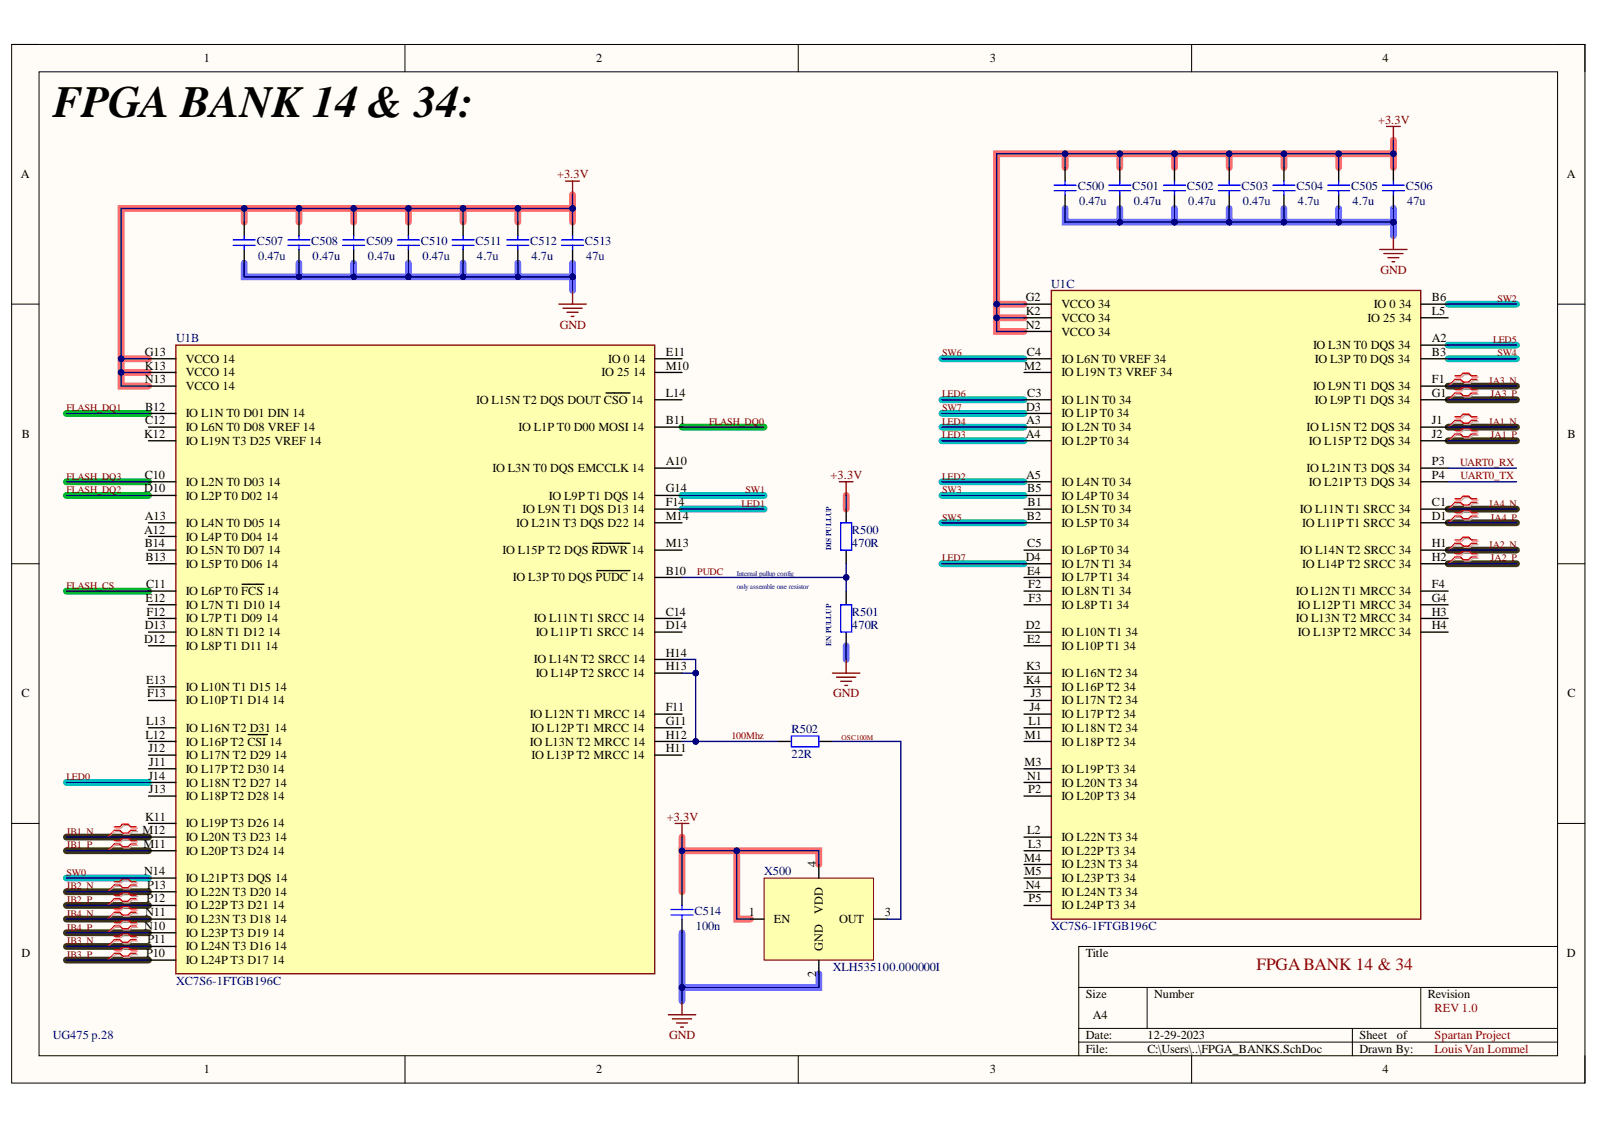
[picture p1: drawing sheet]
<svg xmlns="http://www.w3.org/2000/svg" width="297mm" height="210mm" viewBox="0 0 297 210" stroke-linecap="round" stroke-linejoin="round" font-family="sans-serif">
<path d="M2.2 8.3h292.4v193.1h-292.4z" fill-rule="evenodd" fill="#fffcf8"/>
<path d="M2.2 8.3h292.4v193.1h-292.4z" fill="none" stroke="#000" stroke-width=".19"/>
<path d="M7.3 13.4h282.2v182.9h-282.2z" fill-rule="evenodd" fill="#fffcf8"/>
<g fill="none" stroke="#000" stroke-width=".19">
<path d="M2.2 8.3h5.1M7.3 13.4h282.2v182.9h-282.2zM75.3 8.3v5M148.4 8.3v5M221.5 8.3v5.1M289.5 8.3h5.1v5.1M2.2 56.5h5.1M289.5 56.5h5.1M2.2 104.8h5.1M289.5 104.8h5.1M2.2 153.1h5.1M289.5 153.1h5.1"/>
<path d="M289.5 176h-89v20.3M75.3 196.3v5.1M148.4 196.3v5.1M200.5 183.6h89M200.5 191.2h89M200.5 193.7h89M213.2 183.6v7.6M221.5 196.3v5.1M251.4 191.2v5.1M264.1 183.6v7.6M294.6 196.3v5.1"/>
</g>
<g fill="none" stroke="#00bfbf" stroke-width="1.3">
<path d="M269.2 56.5h12.7M175.1 79.4h15.2M175.1 76.9h15.2M175.1 74.3h15.2M175.1 66.7h15.2M269.2 66.7h12.7M269.2 64.2h12.7M126.8 94.7h15.2M126.8 92.1h15.2M175.1 92.1h15.2M175.1 97.2h15.2M175.1 81.9h15.2"/>
<path d="M175.1 89.6h15.2M175.1 104.8h15.2M12.3 145.5h15.3M12.3 163.3h15.3"/>
</g>
<g fill="none" stroke="#3a3116" stroke-width="1.3">
<path d="M269.2 79.4h12.7M269.2 74.3h12.7M269.2 71.8h12.7M269.2 97.2h12.7M269.2 94.7h12.7M269.2 81.9h12.7M269.2 104.8h12.7M269.2 102.3h12.7M12.3 158.2h15.3M12.3 155.6h15.3M12.3 178.5h15.3M12.3 176h15.3"/>
<path d="M12.3 173.4h15.3M12.3 170.9h15.3M12.3 168.3h15.3M12.3 165.8h15.3"/>
</g>
<path d="M12.3 76.9h15.3M126.8 79.4h15.2M12.3 92.1h15.3M12.3 89.6h15.3M12.3 109.9h15.3" fill="none" stroke="#00be00" stroke-width="1.3"/>
<g fill="none" stroke="#ff6e6e" stroke-width="1.3">
<path d="M45.4 38.8v2.5M55.6 38.8v2.5M65.7 38.8v2.5M75.9 38.8v2.5M86.1 38.8v2.5M96.3 38.8v2.5M106.4 36.2v2.6M198 28.6v2.5M208.2 28.6v2.5M218.3 28.6v2.5M228.5 28.6v2.5M238.7 28.6v2.5"/>
<path d="M248.8 28.6v2.5M259 31.1v-2.5h-73.7v33h5M259 26.1v2.5M106.4 41.3v-2.5h-83.9v33h5.1M185.3 59.1h5M185.3 56.5h5M22.5 69.2h5.1M22.5 66.7h5.1M157.3 92.1v2.6M126.8 155.6v2.6M136.9 158.2v12.7h2.6M152.2 160.7v-2.5h-25.4v7.6"/>
</g>
<g fill="none" stroke="#6e6eff" stroke-width="1.3">
<path d="M198 38.8v2.5h61M208.2 38.8v2.5M218.3 38.8v2.5M228.5 38.8v2.5M238.7 38.8v2.5M248.8 38.8v2.5M259 38.8v5M45.4 48.9v2.6h61v2.5M55.6 48.9v2.6M65.7 48.9v2.6M75.9 48.9v2.6M86.1 48.9v2.6"/>
<path d="M96.3 48.9v2.6M106.4 48.9v2.6M157.3 120.1v2.5M126.8 173.4v10.2h25.4v-2.6M126.8 183.6v2.5"/>
</g>
<path d="M32.7 64.2h89v116.8h-89z" fill-rule="evenodd" fill="#ffffb0"/>
<path d="M32.7 64.2h89v116.8h-89z" fill="none" stroke="#800000" stroke-width=".25"/>
<g fill="none" stroke="#000" stroke-width=".25">
<path d="M27.6 66.7h5.1M27.6 69.2h5.1M27.6 71.8h5.1M27.6 76.9h5.1M27.6 79.4h5.1M112.6 73.1h4.5M121.7 66.7h5.1M121.7 69.2h5.1M121.7 79.4h5.1M121.7 74.3h5.1M27.6 89.6h5.1M27.6 92.1h5.1"/>
<path d="M27.6 97.2h5.1M27.6 99.7h5.1M27.6 81.9h5.1M121.7 92.1h5.1M121.7 87h5.1M121.7 97.2h5.1M121.7 94.7h5.1M27.6 102.3h5.1M27.6 104.8h5.1M27.6 109.9h5.1M27.6 112.4h5.1M27.6 115h5.1"/>
<path d="M27.6 117.5h5.1M45 108.6h4.1M110.2 101h6.9M111 106.1h6.1M121.7 107.4h5.1M121.7 102.3h5.1M121.7 115h5.1M121.7 117.5h5.1M27.6 120.1h5.1M27.6 127.7h5.1M27.6 130.2h5.1M27.6 135.3h5.1"/>
<path d="M27.6 137.8h5.1M46.1 136.6h3.6M121.7 132.8h5.1M121.7 135.3h5.1M121.7 137.8h5.1M121.7 122.6h5.1M121.7 125.1h5.1M27.6 140.4h5.1M27.6 142.9h5.1M27.6 145.5h5.1M27.6 148h5.1M27.6 153.1h5.1"/>
<path d="M27.6 155.6h5.1M27.6 158.2h5.1M121.7 140.4h5.1M27.6 163.3h5.1M27.6 165.8h5.1M27.6 168.3h5.1M27.6 170.9h5.1M27.6 173.4h5.1M27.6 176h5.1M27.6 178.5h5.1"/>
</g>
<path d="M195.4 54h68.7v116.9h-68.7z" fill-rule="evenodd" fill="#ffffb0"/>
<g fill="none" stroke="#800000" stroke-width=".25">
<path d="M105.2 33.7h2.5M106.4 33.7v2.5M257.7 23.5h2.6M259 23.5v2.6M103.9 56.5h5.1M104.6 57.3h3.6M105.4 58.1h2M106.2 58.8h.5M106.4 54v2.5M195.4 54h68.7v116.9h-68.7zM256.5 46.4h5M257.2 47.1h3.6"/>
<path d="M258 47.9h2M258.8 48.7h.5M259 43.8v2.6"/>
</g>
<g fill="none" stroke="#000" stroke-width=".25">
<path d="M198 31.1v2.6M198 36.2v2.6M208.2 31.1v2.6M208.2 36.2v2.6M218.3 31.1v2.6M218.3 36.2v2.6M228.5 31.1v2.6M228.5 36.2v2.6M238.7 31.1v2.6M238.7 36.2v2.6M248.8 31.1v2.6M248.8 36.2v2.6"/>
<path d="M259 31.1v2.6M259 36.2v2.6M45.4 41.3v2.5M45.4 46.4v2.5M55.6 41.3v2.5M55.6 46.4v2.5M65.7 41.3v2.5M65.7 46.4v2.5M75.9 41.3v2.5M75.9 46.4v2.5M86.1 41.3v2.5M86.1 46.4v2.5"/>
<path d="M96.3 41.3v2.5M96.3 46.4v2.5M106.4 41.3v2.5M106.4 46.4v2.5M190.3 56.5h5.1M190.3 59.1h5.1M264.1 56.5h5.1M264.1 59.1h5.1M190.3 61.6h5.1M190.3 74.3h5.1M190.3 76.9h5.1M190.3 79.4h5.1"/>
<path d="M190.3 66.7h5.1M190.3 69.2h5.1M264.1 74.3h5.1M264.1 79.4h5.1M264.1 64.2h5.1M264.1 66.7h5.1M264.1 71.8h5.1M190.3 81.9h5.1M190.3 89.6h5.1M190.3 92.1h5.1M190.3 94.7h5.1M190.3 97.2h5.1"/>
<path d="M264.1 81.9h5.1M264.1 89.6h5.1M264.1 94.7h5.1M264.1 97.2h5.1M264.1 87h5.1M190.3 102.3h5.1M190.3 104.8h5.1M190.3 107.4h5.1M190.3 109.9h5.1M190.3 112.4h5.1M190.3 117.5h5.1M264.1 102.3h5.1"/>
<path d="M264.1 104.8h5.1M264.1 109.9h5.1M264.1 112.4h5.1M264.1 117.5h5.1M264.1 115h5.1M190.3 120.1h5.1M190.3 125.1h5.1M190.3 127.7h5.1M190.3 130.2h5.1M190.3 132.8h5.1M190.3 135.3h5.1M190.3 137.9h5.1"/>
<path d="M190.3 142.9h5.1M190.3 145.5h5.1M190.3 148h5.1M190.3 155.6h5.1M190.3 158.2h5.1M190.3 160.7h5.1M190.3 163.3h5.1M190.3 165.8h5.1M190.3 168.3h5.1"/>
</g>
<g fill="none" stroke="#00f" stroke-width=".25">
<path d="M195.9 34.4h4.1M195.9 35.5h4.1M198 33.7v.7M198 35.5v.7M206.1 34.4h4.1M206.1 35.5h4.1M208.2 33.7v.7M208.2 35.5v.7M216.3 34.4h4.1M216.3 35.5h4.1M218.3 33.7v.7M218.3 35.5v.7"/>
<path d="M226.5 34.4h4M226.5 35.5h4M228.5 33.7v.7M228.5 35.5v.7M236.6 34.4h4.1M236.6 35.5h4.1M238.7 33.7v.7M238.7 35.5v.7M246.8 34.4h4.1M246.8 35.5h4.1M248.8 33.7v.7M248.8 35.5v.7"/>
<path d="M257 34.4h4M257 35.5h4M259 33.7v.7M259 35.5v.7M43.4 44.6h4M43.4 45.6h4M45.4 43.8v.8M45.4 45.6v.8M53.5 44.6h4.1M53.5 45.6h4.1M55.6 43.8v.8M55.6 45.6v.8"/>
<path d="M63.7 44.6h4.1M63.7 45.6h4.1M65.7 43.8v.8M65.7 45.6v.8M73.9 44.6h4M73.9 45.6h4M75.9 43.8v.8M75.9 45.6v.8M84.1 44.6h4M84.1 45.6h4M86.1 43.8v.8M86.1 45.6v.8"/>
<path d="M94.2 44.6h4.1M94.2 45.6h4.1M96.3 43.8v.8M96.3 45.6v.8M104.4 44.6h4.1M104.4 45.6h4.1M106.4 43.8v.8M106.4 45.6v.8"/>
</g>
<path d="M142 163.3h20.4v15.2h-20.4z" fill-rule="evenodd" fill="#ffffb0"/>
<path d="M142 163.3h20.4v15.2h-20.4z" fill="none" stroke="#800000" stroke-width=".19"/>
<path d="M157.3 94.7v2.5M157.3 102.3v2.5M157.3 109.9v2.5M157.3 117.5v2.6M144.6 137.8h2.5M152.2 137.8h2.5M126.8 165.8v2.5M126.8 170.9v2.5M139.5 170.9h2.5M152.2 160.7v2.6M152.2 178.5v2.5M162.4 170.9h2.5" fill="none" stroke="#000" stroke-width=".25"/>
<g fill="none" stroke="#800000" stroke-width=".25">
<path d="M156 89.6h2.6M157.3 89.6v2.5M154.7 125.1h5.1M155.5 125.9h3.6M156.3 126.7h2M157 127.4h.5M157.3 122.6v2.5M125.5 153.1h2.5M126.8 153.1v2.5M124.2 188.7h5.1M125 189.4h3.6M125.8 190.2h2"/>
<path d="M126.5 190.9h.5M126.8 186.1v2.6"/>
</g>
<path d="M156.3 97.2h2v5.1h-2zM156.3 112.4h2v5.1h-2zM147.1 136.8h5.1v2.1h-5.1zM124.7 169.1h4.1M124.7 170.1h4.1M126.8 168.3v.8M126.8 170.1v.8" fill="none" stroke="#00f" stroke-width=".25"/>
<g fill="none" stroke="#d0a19e" stroke-width=".25">
<path d="M270.7 70.1h1l.5-.5h1.1l.5 .5h1M270.7 70.8h1l.5 .5h1.1l.5-.5h1M270.7 72.7h1l.5-.5h1.1l.5 .5h1M270.7 73.3h1l.5 .5h1.1l.5-.5h1M270.7 77.8h1l.5-.6h1.1l.5 .6h1M270.7 78.4h1l.5 .5h1.1l.5-.5h1M270.7 80.3h1l.5-.5h1.1l.5 .5h1M270.7 80.9h1l.5 .5h1.1l.5-.5h1M270.7 93h1l.5-.5h1.1l.5 .5h1M270.7 93.6h1l.5 .5h1.1l.5-.5h1M270.7 95.5h1l.5-.5h1.1l.5 .5h1M270.7 96.2h1l.5 .5h1.1l.5-.5h1"/>
<path d="M270.7 100.6h1l.5-.5h1.1l.5 .5h1M270.7 101.3h1l.5 .5h1.1l.5-.5h1M270.7 103.2h1l.5-.5h1.1l.5 .5h1M270.7 103.8h1l.5 .5h1.1l.5-.5h1M21.5 154h1l.5-.5h1l.5 .5h1.1M21.5 154.6h1l.5 .5h1l.5-.5h1.1M21.5 156.5h1l.5-.5h1l.5 .5h1.1M21.5 157.2h1l.5 .5h1l.5-.5h1.1M21.5 164.1h1l.5-.5h1l.5 .5h1.1M21.5 164.8h1l.5 .5h1l.5-.5h1.1M21.5 166.7h1l.5-.5h1l.5 .5h1.1M21.5 167.3h1l.5 .5h1l.5-.5h1.1"/>
<path d="M21.5 169.2h1l.5-.5h1l.5 .5h1.1M21.5 169.9h1l.5 .5h1l.5-.5h1.1M21.5 171.8h1l.5-.5h1l.5 .5h1.1M21.5 172.4h1l.5 .5h1l.6-.5h1M21.5 174.3h1l.5-.5h1l.6 .5h1M21.5 174.9h1l.5 .6h1l.6-.6h1M21.5 176.9h1l.5-.6h1l.6 .6h1M21.5 177.5h1l.5 .5h1l.6-.5h1"/>
</g>
<g fill="none" stroke="#d0a19e" stroke-width=".19">
<path d="M270.7 70.8l-1.5 1M270.7 73.3l-1.5 1M270.7 78.4l-1.5 1M270.7 80.9l-1.5 1M270.7 93.6l-1.5 1.1M270.7 96.2l-1.5 1M270.7 101.3l-1.5 1M270.7 103.8l-1.5 1M21.5 154.6l-1.5 1M21.5 157.2l-1.5 1M21.5 164.8l-1.5 1M21.5 167.3l-1.5 1"/>
<path d="M21.5 169.9l-1.5 1M21.5 172.4l-1.5 1M21.5 174.9l-1.5 1.1M21.5 177.5l-1.5 1"/>
</g>
<g fill="none" stroke="#f00" stroke-width=".25">
<path d="M270.4 69.9h1.1l.5-.5h1l.5 .5h1M270.4 70.5h1.1l.5 .5h1l.5-.5h1M270.4 72.4h1.1l.5-.5h1l.5 .5h1M270.4 73.1h1.1l.5 .5h1l.5-.5h1M270.4 77.5h1.1l.5-.5h1l.5 .5h1M270.4 78.1h1.1l.5 .6h1l.5-.6h1M270.4 80h1.1l.5-.5h1l.5 .5h1M270.4 80.7h1.1l.5 .5h1l.5-.5h1M270.4 92.7h1.1l.5-.5h1l.5 .5h1M270.4 93.4h1.1l.5 .5h1l.5-.5h1M270.4 95.3h1.1l.5-.5h1l.5 .5h1M270.4 95.9h1.1l.5 .5h1l.5-.5h1"/>
<path d="M270.4 100.4h1.1l.5-.5h1l.5 .5h1M270.4 101h1.1l.5 .5h1l.5-.5h1M270.4 102.9h1.1l.5-.5h1l.5 .5h1M270.4 103.5h1.1l.5 .6h1l.5-.6h1M21.2 153.7h1.1l.5-.5h1l.5 .5h1M21.2 154.4h1.1l.5 .5h1l.5-.5h1M21.2 156.3h1.1l.5-.5h1l.5 .5h1M21.2 156.9h1.1l.5 .5h1l.5-.5h1M21.2 163.9h1.1l.5-.5h1l.5 .5h1M21.2 164.5h1.1l.5 .5h1l.5-.5h1M21.2 166.4h1.1l.5-.5h1l.5 .5h1M21.2 167.1h1.1l.5 .5h1l.5-.5h1"/>
<path d="M21.2 169h1.1l.5-.5h1l.5 .5h1M21.2 169.6h1.1l.5 .5h1l.5-.5h1M21.2 171.5h1.1l.5-.5h1l.5 .5h1M21.2 172.1h1.1l.5 .6h1l.5-.6h1M21.2 174.1h1.1l.5-.6h1l.5 .6h1M21.2 174.7h1.1l.5 .5h1l.5-.5h1M21.2 176.6h1.1l.5-.5h1l.5 .5h1M21.2 177.2h1.1l.5 .5h1l.5-.5h1"/>
</g>
<g fill="none" stroke="#f00" stroke-width=".19">
<path d="M270.4 70.5l-1.2 1.3M270.4 73.1l-1.2 1.2M270.4 78.1l-1.2 1.3M270.4 80.7l-1.2 1.2M270.4 93.4l-1.2 1.3M270.4 95.9l-1.2 1.3M270.4 101l-1.2 1.3M270.4 103.5l-1.2 1.3M21.2 154.4l-1.2 1.2M21.2 156.9l-1.2 1.3M21.2 164.5l-1.2 1.3M21.2 167.1l-1.2 1.2"/>
<path d="M21.2 169.6l-1.2 1.3M21.2 172.2l-1.2 1.2M21.2 174.7l-1.2 1.3M21.2 177.2l-1.2 1.3"/>
</g>
<g fill="none" stroke="#000080" stroke-width=".25">
<path d="M106.4 41.3v-2.5h-83.9v33h5.1M269.2 56.5h12.7M12.3 76.9h15.3M12.3 92.1h15.3M12.3 89.6h15.3M12.3 109.9h15.3M12.3 158.2h15.3M12.3 155.6h15.3M12.3 145.5h15.3M12.3 178.5h15.3M12.3 176h15.3M12.3 173.4h15.3"/>
<path d="M12.3 170.9h15.3M12.3 168.3h15.3M12.3 165.8h15.3M12.3 163.3h15.3"/>
</g>
<circle cx="22.5" cy="69.2" r=".51" fill="#000080"/>
<circle cx="22.5" cy="69.2" r=".51" fill="none" stroke="#000080" stroke-width=".19"/>
<circle cx="22.5" cy="66.7" r=".51" fill="#000080"/>
<circle cx="22.5" cy="66.7" r=".51" fill="none" stroke="#000080" stroke-width=".19"/>
<circle cx="45.4" cy="38.8" r=".51" fill="#000080"/>
<circle cx="45.4" cy="38.8" r=".51" fill="none" stroke="#000080" stroke-width=".19"/>
<circle cx="55.6" cy="38.8" r=".51" fill="#000080"/>
<circle cx="55.6" cy="38.8" r=".51" fill="none" stroke="#000080" stroke-width=".19"/>
<circle cx="65.7" cy="38.8" r=".51" fill="#000080"/>
<circle cx="65.7" cy="38.8" r=".51" fill="none" stroke="#000080" stroke-width=".19"/>
<circle cx="75.9" cy="38.8" r=".51" fill="#000080"/>
<circle cx="75.9" cy="38.8" r=".51" fill="none" stroke="#000080" stroke-width=".19"/>
<circle cx="86.1" cy="38.8" r=".51" fill="#000080"/>
<circle cx="86.1" cy="38.8" r=".51" fill="none" stroke="#000080" stroke-width=".19"/>
<circle cx="96.3" cy="38.8" r=".51" fill="#000080"/>
<circle cx="96.3" cy="38.8" r=".51" fill="none" stroke="#000080" stroke-width=".19"/>
<circle cx="106.4" cy="38.8" r=".51" fill="#000080"/>
<circle cx="106.4" cy="38.8" r=".51" fill="none" stroke="#000080" stroke-width=".19"/>
<path d="M22.5 69.2h5.1" fill="none" stroke="#000080" stroke-width=".25"/>
<circle cx="22.5" cy="69.2" r=".51" fill="#000080"/>
<circle cx="22.5" cy="69.2" r=".51" fill="none" stroke="#000080" stroke-width=".19"/>
<path d="M22.5 66.7h5.1" fill="none" stroke="#000080" stroke-width=".25"/>
<circle cx="22.5" cy="66.7" r=".51" fill="#000080"/>
<circle cx="22.5" cy="66.7" r=".51" fill="none" stroke="#000080" stroke-width=".19"/>
<path d="M45.4 48.9v2.6h61v2.5" fill="none" stroke="#000080" stroke-width=".25"/>
<circle cx="55.6" cy="51.5" r=".51" fill="#000080"/>
<circle cx="55.6" cy="51.5" r=".51" fill="none" stroke="#000080" stroke-width=".19"/>
<circle cx="65.7" cy="51.5" r=".51" fill="#000080"/>
<circle cx="65.7" cy="51.5" r=".51" fill="none" stroke="#000080" stroke-width=".19"/>
<circle cx="75.9" cy="51.5" r=".51" fill="#000080"/>
<circle cx="75.9" cy="51.5" r=".51" fill="none" stroke="#000080" stroke-width=".19"/>
<circle cx="86.1" cy="51.5" r=".51" fill="#000080"/>
<circle cx="86.1" cy="51.5" r=".51" fill="none" stroke="#000080" stroke-width=".19"/>
<circle cx="96.3" cy="51.5" r=".51" fill="#000080"/>
<circle cx="96.3" cy="51.5" r=".51" fill="none" stroke="#000080" stroke-width=".19"/>
<circle cx="106.4" cy="51.5" r=".51" fill="#000080"/>
<circle cx="106.4" cy="51.5" r=".51" fill="none" stroke="#000080" stroke-width=".19"/>
<path d="M126.8 173.4v10.2h25.4v-2.6" fill="none" stroke="#000080" stroke-width=".25"/>
<circle cx="126.8" cy="183.6" r=".51" fill="#000080"/>
<circle cx="126.8" cy="183.6" r=".51" fill="none" stroke="#000080" stroke-width=".19"/>
<path d="M152.2 160.7v-2.5h-25.4v7.6" fill="none" stroke="#000080" stroke-width=".25"/>
<circle cx="126.8" cy="158.2" r=".51" fill="#000080"/>
<circle cx="126.8" cy="158.2" r=".51" fill="none" stroke="#000080" stroke-width=".19"/>
<circle cx="136.9" cy="158.2" r=".51" fill="#000080"/>
<circle cx="136.9" cy="158.2" r=".51" fill="none" stroke="#000080" stroke-width=".19"/>
<path d="M129.3 125.1v12.7h-2.5" fill="none" stroke="#000080" stroke-width=".25"/>
<circle cx="129.3" cy="125.1" r=".51" fill="#000080"/>
<circle cx="129.3" cy="125.1" r=".51" fill="none" stroke="#000080" stroke-width=".19"/>
<circle cx="129.3" cy="137.8" r=".51" fill="#000080"/>
<circle cx="129.3" cy="137.8" r=".51" fill="none" stroke="#000080" stroke-width=".19"/>
<path d="M126.8 122.6h2.5v2.5h-2.5" fill="none" stroke="#000080" stroke-width=".25"/>
<circle cx="129.3" cy="125.1" r=".51" fill="#000080"/>
<circle cx="129.3" cy="125.1" r=".51" fill="none" stroke="#000080" stroke-width=".19"/>
<path d="M126.8 107.4h30.5v2.5" fill="none" stroke="#000080" stroke-width=".25"/>
<circle cx="157.3" cy="107.4" r=".51" fill="#000080"/>
<circle cx="157.3" cy="107.4" r=".51" fill="none" stroke="#000080" stroke-width=".19"/>
<path d="M126.8 79.4h15.2M126.8 94.7h15.2M126.8 92.1h15.2M129.3 137.8h15.3" fill="none" stroke="#000080" stroke-width=".25"/>
<circle cx="129.3" cy="137.8" r=".51" fill="#000080"/>
<circle cx="129.3" cy="137.8" r=".51" fill="none" stroke="#000080" stroke-width=".19"/>
<path d="M136.9 158.2v12.7h2.6" fill="none" stroke="#000080" stroke-width=".25"/>
<circle cx="136.9" cy="158.2" r=".51" fill="#000080"/>
<circle cx="136.9" cy="158.2" r=".51" fill="none" stroke="#000080" stroke-width=".19"/>
<path d="M259 31.1v-2.5h-73.7v33h5M175.1 79.4h15.2M175.1 76.9h15.2M175.1 74.3h15.2M175.1 66.7h15.2M175.1 97.2h15.2M175.1 92.1h15.2M175.1 81.9h15.2M175.1 104.8h15.2M154.7 137.8h12.8v33.1h-2.6" fill="none" stroke="#000080" stroke-width=".25"/>
<circle cx="185.3" cy="59.1" r=".51" fill="#000080"/>
<circle cx="185.3" cy="59.1" r=".51" fill="none" stroke="#000080" stroke-width=".19"/>
<circle cx="185.3" cy="56.5" r=".51" fill="#000080"/>
<circle cx="185.3" cy="56.5" r=".51" fill="none" stroke="#000080" stroke-width=".19"/>
<circle cx="198" cy="28.6" r=".51" fill="#000080"/>
<circle cx="198" cy="28.6" r=".51" fill="none" stroke="#000080" stroke-width=".19"/>
<circle cx="208.1" cy="28.6" r=".51" fill="#000080"/>
<circle cx="208.1" cy="28.6" r=".51" fill="none" stroke="#000080" stroke-width=".19"/>
<circle cx="218.3" cy="28.6" r=".51" fill="#000080"/>
<circle cx="218.3" cy="28.6" r=".51" fill="none" stroke="#000080" stroke-width=".19"/>
<circle cx="228.5" cy="28.6" r=".51" fill="#000080"/>
<circle cx="228.5" cy="28.6" r=".51" fill="none" stroke="#000080" stroke-width=".19"/>
<circle cx="238.7" cy="28.6" r=".51" fill="#000080"/>
<circle cx="238.7" cy="28.6" r=".51" fill="none" stroke="#000080" stroke-width=".19"/>
<circle cx="248.8" cy="28.6" r=".51" fill="#000080"/>
<circle cx="248.8" cy="28.6" r=".51" fill="none" stroke="#000080" stroke-width=".19"/>
<circle cx="259" cy="28.6" r=".51" fill="#000080"/>
<circle cx="259" cy="28.6" r=".51" fill="none" stroke="#000080" stroke-width=".19"/>
<path d="M185.3 59.1h5" fill="none" stroke="#000080" stroke-width=".25"/>
<circle cx="185.3" cy="59.1" r=".51" fill="#000080"/>
<circle cx="185.3" cy="59.1" r=".51" fill="none" stroke="#000080" stroke-width=".19"/>
<path d="M185.3 56.5h5" fill="none" stroke="#000080" stroke-width=".25"/>
<circle cx="185.3" cy="56.5" r=".51" fill="#000080"/>
<circle cx="185.3" cy="56.5" r=".51" fill="none" stroke="#000080" stroke-width=".19"/>
<path d="M198 38.8v2.5h61" fill="none" stroke="#000080" stroke-width=".25"/>
<circle cx="208.1" cy="41.3" r=".51" fill="#000080"/>
<circle cx="208.1" cy="41.3" r=".51" fill="none" stroke="#000080" stroke-width=".19"/>
<circle cx="218.3" cy="41.3" r=".51" fill="#000080"/>
<circle cx="218.3" cy="41.3" r=".51" fill="none" stroke="#000080" stroke-width=".19"/>
<circle cx="228.5" cy="41.3" r=".51" fill="#000080"/>
<circle cx="228.5" cy="41.3" r=".51" fill="none" stroke="#000080" stroke-width=".19"/>
<circle cx="238.7" cy="41.3" r=".51" fill="#000080"/>
<circle cx="238.7" cy="41.3" r=".51" fill="none" stroke="#000080" stroke-width=".19"/>
<circle cx="248.8" cy="41.3" r=".51" fill="#000080"/>
<circle cx="248.8" cy="41.3" r=".51" fill="none" stroke="#000080" stroke-width=".19"/>
<circle cx="259" cy="41.3" r=".51" fill="#000080"/>
<circle cx="259" cy="41.3" r=".51" fill="none" stroke="#000080" stroke-width=".19"/>
<g fill="none" stroke="#000080" stroke-width=".25">
<path d="M45.4 38.8v2.5M269.2 79.4h12.7M269.2 74.3h12.7M269.2 71.8h12.7M269.2 66.7h12.7M269.2 64.2h12.7M269.2 97.2h12.7M269.2 94.7h12.7M269.2 89.6h12.7M269.2 87h12.7M269.2 81.9h12.7M269.2 104.8h12.7"/>
<path d="M269.2 102.3h12.7"/>
</g>
<circle cx="45.4" cy="38.8" r=".51" fill="#000080"/>
<circle cx="45.4" cy="38.8" r=".51" fill="none" stroke="#000080" stroke-width=".19"/>
<path d="M55.6 48.9v2.6" fill="none" stroke="#000080" stroke-width=".25"/>
<circle cx="55.6" cy="51.5" r=".51" fill="#000080"/>
<circle cx="55.6" cy="51.5" r=".51" fill="none" stroke="#000080" stroke-width=".19"/>
<path d="M55.6 38.8v2.5" fill="none" stroke="#000080" stroke-width=".25"/>
<circle cx="55.6" cy="38.8" r=".51" fill="#000080"/>
<circle cx="55.6" cy="38.8" r=".51" fill="none" stroke="#000080" stroke-width=".19"/>
<path d="M65.7 48.9v2.6" fill="none" stroke="#000080" stroke-width=".25"/>
<circle cx="65.7" cy="51.5" r=".51" fill="#000080"/>
<circle cx="65.7" cy="51.5" r=".51" fill="none" stroke="#000080" stroke-width=".19"/>
<path d="M65.7 38.8v2.5" fill="none" stroke="#000080" stroke-width=".25"/>
<circle cx="65.7" cy="38.8" r=".51" fill="#000080"/>
<circle cx="65.7" cy="38.8" r=".51" fill="none" stroke="#000080" stroke-width=".19"/>
<path d="M75.9 48.9v2.6" fill="none" stroke="#000080" stroke-width=".25"/>
<circle cx="75.9" cy="51.5" r=".51" fill="#000080"/>
<circle cx="75.9" cy="51.5" r=".51" fill="none" stroke="#000080" stroke-width=".19"/>
<path d="M75.9 38.8v2.5" fill="none" stroke="#000080" stroke-width=".25"/>
<circle cx="75.9" cy="38.8" r=".51" fill="#000080"/>
<circle cx="75.9" cy="38.8" r=".51" fill="none" stroke="#000080" stroke-width=".19"/>
<path d="M86.1 48.9v2.6" fill="none" stroke="#000080" stroke-width=".25"/>
<circle cx="86.1" cy="51.5" r=".51" fill="#000080"/>
<circle cx="86.1" cy="51.5" r=".51" fill="none" stroke="#000080" stroke-width=".19"/>
<path d="M86.1 38.8v2.5" fill="none" stroke="#000080" stroke-width=".25"/>
<circle cx="86.1" cy="38.8" r=".51" fill="#000080"/>
<circle cx="86.1" cy="38.8" r=".51" fill="none" stroke="#000080" stroke-width=".19"/>
<path d="M96.3 48.9v2.6" fill="none" stroke="#000080" stroke-width=".25"/>
<circle cx="96.3" cy="51.5" r=".51" fill="#000080"/>
<circle cx="96.3" cy="51.5" r=".51" fill="none" stroke="#000080" stroke-width=".19"/>
<path d="M96.3 38.8v2.5" fill="none" stroke="#000080" stroke-width=".25"/>
<circle cx="96.3" cy="38.8" r=".51" fill="#000080"/>
<circle cx="96.3" cy="38.8" r=".51" fill="none" stroke="#000080" stroke-width=".19"/>
<path d="M106.4 48.9v2.6" fill="none" stroke="#000080" stroke-width=".25"/>
<circle cx="106.4" cy="51.5" r=".51" fill="#000080"/>
<circle cx="106.4" cy="51.5" r=".51" fill="none" stroke="#000080" stroke-width=".19"/>
<path d="M106.4 36.2v2.6" fill="none" stroke="#000080" stroke-width=".25"/>
<circle cx="106.4" cy="38.8" r=".51" fill="#000080"/>
<circle cx="106.4" cy="38.8" r=".51" fill="none" stroke="#000080" stroke-width=".19"/>
<path d="M126.8 183.6v2.5" fill="none" stroke="#000080" stroke-width=".25"/>
<circle cx="126.8" cy="183.6" r=".51" fill="#000080"/>
<circle cx="126.8" cy="183.6" r=".51" fill="none" stroke="#000080" stroke-width=".19"/>
<path d="M126.8 155.6v2.6" fill="none" stroke="#000080" stroke-width=".25"/>
<circle cx="126.8" cy="158.2" r=".51" fill="#000080"/>
<circle cx="126.8" cy="158.2" r=".51" fill="none" stroke="#000080" stroke-width=".19"/>
<path d="M157.3 104.8v2.6M157.3 120.1v2.5" fill="none" stroke="#000080" stroke-width=".25"/>
<circle cx="157.3" cy="107.4" r=".51" fill="#000080"/>
<circle cx="157.3" cy="107.4" r=".51" fill="none" stroke="#000080" stroke-width=".19"/>
<path d="M198 28.6v2.5M157.3 92.1v2.6" fill="none" stroke="#000080" stroke-width=".25"/>
<circle cx="198" cy="28.6" r=".51" fill="#000080"/>
<circle cx="198" cy="28.6" r=".51" fill="none" stroke="#000080" stroke-width=".19"/>
<path d="M208.2 38.8v2.5" fill="none" stroke="#000080" stroke-width=".25"/>
<circle cx="208.1" cy="41.3" r=".51" fill="#000080"/>
<circle cx="208.1" cy="41.3" r=".51" fill="none" stroke="#000080" stroke-width=".19"/>
<path d="M208.2 28.6v2.5" fill="none" stroke="#000080" stroke-width=".25"/>
<circle cx="208.1" cy="28.6" r=".51" fill="#000080"/>
<circle cx="208.1" cy="28.6" r=".51" fill="none" stroke="#000080" stroke-width=".19"/>
<path d="M218.3 38.8v2.5" fill="none" stroke="#000080" stroke-width=".25"/>
<circle cx="218.3" cy="41.3" r=".51" fill="#000080"/>
<circle cx="218.3" cy="41.3" r=".51" fill="none" stroke="#000080" stroke-width=".19"/>
<path d="M218.3 28.6v2.5" fill="none" stroke="#000080" stroke-width=".25"/>
<circle cx="218.3" cy="28.6" r=".51" fill="#000080"/>
<circle cx="218.3" cy="28.6" r=".51" fill="none" stroke="#000080" stroke-width=".19"/>
<path d="M228.5 38.8v2.5" fill="none" stroke="#000080" stroke-width=".25"/>
<circle cx="228.5" cy="41.3" r=".51" fill="#000080"/>
<circle cx="228.5" cy="41.3" r=".51" fill="none" stroke="#000080" stroke-width=".19"/>
<path d="M228.5 28.6v2.5" fill="none" stroke="#000080" stroke-width=".25"/>
<circle cx="228.5" cy="28.6" r=".51" fill="#000080"/>
<circle cx="228.5" cy="28.6" r=".51" fill="none" stroke="#000080" stroke-width=".19"/>
<path d="M238.7 38.8v2.5" fill="none" stroke="#000080" stroke-width=".25"/>
<circle cx="238.7" cy="41.3" r=".51" fill="#000080"/>
<circle cx="238.7" cy="41.3" r=".51" fill="none" stroke="#000080" stroke-width=".19"/>
<path d="M238.7 28.6v2.5" fill="none" stroke="#000080" stroke-width=".25"/>
<circle cx="238.7" cy="28.6" r=".51" fill="#000080"/>
<circle cx="238.7" cy="28.6" r=".51" fill="none" stroke="#000080" stroke-width=".19"/>
<path d="M248.8 38.8v2.5" fill="none" stroke="#000080" stroke-width=".25"/>
<circle cx="248.8" cy="41.3" r=".51" fill="#000080"/>
<circle cx="248.8" cy="41.3" r=".51" fill="none" stroke="#000080" stroke-width=".19"/>
<path d="M248.8 28.6v2.5" fill="none" stroke="#000080" stroke-width=".25"/>
<circle cx="248.8" cy="28.6" r=".51" fill="#000080"/>
<circle cx="248.8" cy="28.6" r=".51" fill="none" stroke="#000080" stroke-width=".19"/>
<path d="M259 38.8v5" fill="none" stroke="#000080" stroke-width=".25"/>
<circle cx="259" cy="41.3" r=".51" fill="#000080"/>
<circle cx="259" cy="41.3" r=".51" fill="none" stroke="#000080" stroke-width=".19"/>
<path d="M259 26.1v2.5" fill="none" stroke="#000080" stroke-width=".25"/>
<circle cx="259" cy="28.6" r=".51" fill="#000080"/>
<circle cx="259" cy="28.6" r=".51" fill="none" stroke="#000080" stroke-width=".19"/>
<path d="M175.1 89.6h15.2" fill="none" stroke="#000080" stroke-width=".25"/>
<text font-size="8.3" x="9.8" y="21.7">FPGABANK 14 &amp; 34:</text>
<text font-size="3.2" fill="#980000" x="233.6" y="180.3">FPGA BANK 14 &amp; 34</text>
<g font-size="2.3">
<text x="37.9" y="11.6">1</text>
<text x="110.8" y="11.6">2</text>
<text x="184" y="11.6">3</text>
<text x="257" y="11.6">4</text>
<text x="3.9" y="33.1">A</text>
<text x="291.3" y="33.1">A</text>
<text x="190.7" y="56">G2</text>
<text x="190.7" y="58.6">K2</text>
<text x="197.3" y="57.3">VCCO 34</text>
<text x="197.3" y="59.8">VCCO 34</text>
<text x="254.2" y="59.8">IO 25</text>
<text x="255.4" y="57.3">IO 0</text>
<text x="260.1" y="57.3">34</text>
<text x="260.1" y="59.8">34</text>
<text x="266.1" y="56">B6</text>
<text x="266.1" y="58.6">L5</text>
<text x="190.7" y="61.1">N2</text>
<text x="197.3" y="62.4">VCCO 34</text>
<text x="244.1" y="64.9">IO L3N T0 DQS 34</text>
<text x="266.1" y="63.6">A2</text>
<text x="26.9" y="66.2">G13</text>
<text x="26.9" y="68.7">K13</text>
<text x="26.9" y="71.3">N13</text>
<text x="34.5" y="67.5">VCCO 14</text>
<text x="34.5" y="70">VCCO 14</text>
<text x="111.8" y="70">IO 25</text>
<text x="113" y="67.5">IO 0</text>
<text x="117.7" y="67.5">14</text>
<text x="117.7" y="70">14</text>
<text x="123.8" y="66.2">E11</text>
<text x="123.8" y="68.7">M10</text>
<text x="190.3" y="68.7">M2</text>
<text x="190.9" y="66.2">C4</text>
<text x="197.3" y="67.5">IO L6N T0 VREF 34</text>
<text x="197.3" y="70">IO L19N T3 VREF 34</text>
<text x="244.4" y="67.5">IO L3P T0 DQS 34</text>
<text x="266.1" y="66.2">B3</text>
<text x="266.1" y="71.3">F1</text>
<text x="27" y="76.3">B12</text>
<text x="34.5" y="72.5">VCCO 14</text>
<text x="34.5" y="77.6">IO L1N T0 D01 DIN 14</text>
<text x="88.5" y="75.1">IO L15N T2 DQS DOUT CSO 14</text>
<text x="123.8" y="73.8">L14</text>
<text x="190.8" y="76.3">D3</text>
<text x="190.9" y="73.8">C3</text>
<text x="197.3" y="75.1">IO L1N T0</text>
<text x="197.3" y="77.6">IO L1P T0</text>
<text x="207.6" y="77.6">34</text>
<text x="208" y="75.1">34</text>
<text x="244.1" y="72.5">IO L9N T1 DQS 34</text>
<text x="244.4" y="75.1">IO L9P T1 DQS 34</text>
<text x="266.1" y="73.8">G1</text>
<text x="4.1" y="81.4">B</text>
<text x="26.8" y="81.4">K12</text>
<text x="27" y="78.9">C12</text>
<text x="34.5" y="80.1">IO L6N T0 D08 VREF 14</text>
<text x="34.5" y="82.7">IO L19N T3 D25 VREF 14</text>
<text x="96.4" y="80.1">IO L1P T0 D00 MOSI 14</text>
<text x="123.8" y="78.9">B11</text>
<text x="190.7" y="81.4">A4</text>
<text x="190.8" y="78.9">A3</text>
<text x="197.3" y="80.1">IO L2N T0</text>
<text x="197.3" y="82.7">IO L2P T0</text>
<text x="207.6" y="82.7">34</text>
<text x="208" y="80.1">34</text>
<text x="242.9" y="80.1">IO L15N T2 DQS 34</text>
<text x="243.3" y="82.7">IO L15P T2 DQS 34</text>
<text x="266.1" y="78.9">J1</text>
<text x="266.1" y="81.4">J2</text>
<text x="291.4" y="81.4">B</text>
<text x="26.9" y="89">C10</text>
<text x="91.5" y="87.7">IO L3N T0 DQS EMCCLK 14</text>
<text x="123.8" y="86.5">A10</text>
<text x="190.8" y="89">A5</text>
<text x="242.9" y="87.7">IO L21N T3 DQS 34</text>
<text x="266.1" y="86.5">P3</text>
<text x="266.1" y="89">P4</text>
<text x="26.8" y="91.5">D10</text>
<text x="34.5" y="90.3">IO L2N T0 D03</text>
<text x="34.5" y="92.9">IO L2P T0 D02</text>
<text x="49.4" y="92.9">14</text>
<text x="49.9" y="90.3">14</text>
<text x="97.1" y="95.4">IO L9N T1 DQS D13</text>
<text x="102" y="92.9">IO L9P T1 DQS 14</text>
<text x="117.5" y="95.4">14</text>
<text x="123.8" y="94.2">F14</text>
<text x="123.8" y="91.5">G14</text>
<text x="190.9" y="91.5">B5</text>
<text x="191" y="94.2">B1</text>
<text x="197.3" y="90.3">IO L4N T0</text>
<text x="197.3" y="92.9">IO L4P T0</text>
<text x="197.3" y="95.4">IO L5N T0</text>
<text x="207.6" y="92.9">34</text>
<text x="208" y="90.3">34</text>
<text x="208" y="95.4">34</text>
<text x="241.6" y="95.4">IO L11N T1 SRCC 34</text>
<text x="243.3" y="90.3">IO L21P T3 DQS 34</text>
<text x="266.1" y="94.2">C1</text>
<text x="26.8" y="99.2">A12</text>
<text x="26.9" y="96.7">A13</text>
<text x="26.9" y="101.8">B14</text>
<text x="34.5" y="98">IO L4N T0 D05</text>
<text x="34.5" y="100.5">IO L4P T0 D04</text>
<text x="49.4" y="100.5">14</text>
<text x="49.9" y="98">14</text>
<text x="95.9" y="98">IO L21N T3 DQS D22</text>
<text x="117.5" y="98">14</text>
<text x="123.8" y="101.8">M13</text>
<text x="123.8" y="96.7">M14</text>
<text x="190.9" y="96.7">B2</text>
<text x="190.9" y="101.8">C5</text>
<text x="197.3" y="98">IO L5P T0</text>
<text x="207.6" y="98">34</text>
<text x="242" y="98">IO L11P T1 SRCC 34</text>
<text x="266.1" y="96.7">D1</text>
<text x="266.1" y="101.8">H1</text>
<text x="27.1" y="104.3">B13</text>
<text x="34.5" y="103">IO L5N T0 D07</text>
<text x="34.5" y="105.6">IO L5P T0 D06</text>
<text x="49.4" y="105.6">14</text>
<text x="49.9" y="103">14</text>
<text x="93.4" y="103">IO L15P T2 DQS RDWR 14</text>
<text x="123.8" y="106.8">B10</text>
<text x="190.7" y="104.3">D4</text>
<text x="190.9" y="106.8">E4</text>
<text x="197.3" y="103">IO L6P T0</text>
<text x="197.3" y="105.6">IO L7N T1</text>
<text x="207.6" y="103">34</text>
<text x="208" y="105.6">34</text>
<text x="241.6" y="103">IO L14N T2 SRCC 34</text>
<text x="242" y="105.6">IO L14P T2 SRCC 34</text>
<text x="266.1" y="104.3">H2</text>
<text x="27.1" y="111.9">E12</text>
<text x="27.2" y="109.4">C11</text>
<text x="34.5" y="110.6">IO L6P T0 FCS 14</text>
<text x="34.5" y="113.2">IO L7N T1 D10</text>
<text x="49.9" y="113.2">14</text>
<text x="95.3" y="108.1">IO L3P T0 DQS PUDC 14</text>
<text x="191.1" y="109.4">F2</text>
<text x="191.2" y="111.9">F3</text>
<text x="197.3" y="108.1">IO L7P T1</text>
<text x="197.3" y="110.6">IO L8N T1</text>
<text x="197.3" y="113.2">IO L8P T1</text>
<text x="207.6" y="108.1">34</text>
<text x="207.6" y="113.2">34</text>
<text x="208" y="110.6">34</text>
<text x="240.9" y="110.6">IO L12N T1 MRCC 34</text>
<text x="241.3" y="113.2">IO L12P T1 MRCC 34</text>
<text x="266.1" y="109.4">F4</text>
<text x="266.1" y="111.9">G4</text>
<text x="26.8" y="119.5">D12</text>
<text x="26.9" y="117">D13</text>
<text x="27.2" y="114.4">F12</text>
<text x="34.5" y="115.7">IO L7P T1 D09</text>
<text x="34.5" y="118.3">IO L8N T1 D12</text>
<text x="49.4" y="115.7">14</text>
<text x="49.9" y="118.3">14</text>
<text x="99.2" y="115.7">IO L11N T1 SRCC 14</text>
<text x="99.6" y="118.3">IO L11P T1 SRCC 14</text>
<text x="123.8" y="114.4">C14</text>
<text x="123.8" y="117">D14</text>
<text x="190.7" y="117">D2</text>
<text x="190.9" y="119.5">E2</text>
<text x="197.3" y="118.3">IO L10N T1</text>
<text x="209.2" y="118.3">34</text>
<text x="240.9" y="115.7">IO L13N T2 MRCC 34</text>
<text x="241.3" y="118.3">IO L13P T2 MRCC 34</text>
<text x="266.1" y="114.4">H3</text>
<text x="266.1" y="117">H4</text>
<text x="34.5" y="120.8">IO L8P T1 D11</text>
<text x="49.3" y="120.8">14</text>
<text x="99.2" y="123.3">IO L14N T2 SRCC 14</text>
<text x="99.6" y="125.9">IO L14P T2 SRCC 14</text>
<text x="123.8" y="122.1">H14</text>
<text x="123.8" y="124.6">H13</text>
<text x="190.8" y="124.6">K3</text>
<text x="197.3" y="120.8">IO L10P T1</text>
<text x="197.3" y="125.9">IO L16N T2</text>
<text x="208.8" y="120.8">34</text>
<text x="209.2" y="125.9">34</text>
<text x="4" y="129.7">C</text>
<text x="27.2" y="127.1">E13</text>
<text x="27.3" y="129.7">F13</text>
<text x="34.5" y="128.4">IO L10N T1 D15</text>
<text x="34.5" y="130.9">IO L10P T1 D14</text>
<text x="50.6" y="130.9">14</text>
<text x="51" y="128.4">14</text>
<text x="190.7" y="127.1">K4</text>
<text x="191.6" y="129.7">J3</text>
<text x="197.3" y="128.4">IO L16P T2</text>
<text x="197.3" y="130.9">IO L17N T2</text>
<text x="208.8" y="128.4">34</text>
<text x="209.2" y="130.9">34</text>
<text x="291.4" y="129.7">C</text>
<text x="27.1" y="137.4">L12</text>
<text x="27.2" y="134.7">L13</text>
<text x="34.5" y="136.1">IO L16N T2 D31</text>
<text x="51" y="136.1">14</text>
<text x="98.5" y="133.5">IO L12N T1 MRCC 14</text>
<text x="98.8" y="136.1">IO L12P T1 MRCC 14</text>
<text x="123.8" y="132.2">F11</text>
<text x="123.8" y="134.7">G11</text>
<text x="123.8" y="137.4">H12</text>
<text x="190.5" y="137.4">M1</text>
<text x="191.2" y="134.7">L1</text>
<text x="191.4" y="132.2">J4</text>
<text x="197.3" y="133.5">IO L17P T2</text>
<text x="197.3" y="136.1">IO L18N T2</text>
<text x="208.8" y="133.5">34</text>
<text x="209.2" y="136.1">34</text>
<text x="27.6" y="139.9">J12</text>
<text x="27.7" y="142.4">J11</text>
<text x="34.5" y="138.6">IO L16P T2 CSI 14</text>
<text x="34.5" y="141.2">IO L17N T2 D29</text>
<text x="34.5" y="143.7">IO L17P T2 D30</text>
<text x="50.6" y="143.7">14</text>
<text x="51" y="141.2">14</text>
<text x="98.5" y="138.6">IO L13N T2 MRCC 14</text>
<text x="98.8" y="141.2">IO L13P T2 MRCC 14</text>
<text x="123.8" y="139.9">H11</text>
<text x="190.4" y="142.4">M3</text>
<text x="197.3" y="138.6">IO L18P T2</text>
<text x="197.3" y="143.7">IO L19P T3</text>
<text x="208.8" y="138.6">34</text>
<text x="208.8" y="143.7">34</text>
<text x="27.6" y="145">J14</text>
<text x="27.7" y="147.5">J13</text>
<text x="34.5" y="146.2">IO L18N T2 D27</text>
<text x="34.5" y="148.8">IO L18P T2 D28</text>
<text x="50.6" y="148.8">14</text>
<text x="51" y="146.2">14</text>
<text x="190.9" y="145">N1</text>
<text x="191.1" y="147.5">P2</text>
<text x="197.3" y="146.2">IO L20N T3</text>
<text x="197.3" y="148.8">IO L20P T3</text>
<text x="208.8" y="148.8">34</text>
<text x="209.2" y="146.2">34</text>
<text x="26.5" y="155.1">M12</text>
<text x="27" y="152.6">K11</text>
<text x="34.5" y="153.8">IO L19P T3 D26</text>
<text x="50.6" y="153.8">14</text>
<text x="190.9" y="155.1">L2</text>
<text x="26.6" y="157.6">M11</text>
<text x="34.5" y="156.4">IO L20N T3 D23</text>
<text x="34.5" y="158.9">IO L20P T3 D24</text>
<text x="50.6" y="158.9">14</text>
<text x="51" y="156.4">14</text>
<text x="151.7" y="161.2" transform="rotate(-90 151.7 161.2)">4</text>
<text x="190.3" y="160.2">M4</text>
<text x="191.1" y="157.6">L3</text>
<text x="197.3" y="156.4">IO L22N T3</text>
<text x="197.3" y="158.9">IO L22P T3</text>
<text x="197.3" y="161.4">IO L23N T3</text>
<text x="208.8" y="158.9">34</text>
<text x="209.2" y="156.4">34</text>
<text x="209.2" y="161.4">34</text>
<text x="26.8" y="162.7">N14</text>
<text x="27.2" y="167.8">P12</text>
<text x="27.3" y="165.3">P13</text>
<text x="34.5" y="164">IO L21P T3 DQS 14</text>
<text x="34.5" y="166.5">IO L22N T3 D20</text>
<text x="51" y="166.5">14</text>
<text x="190.4" y="162.7">M5</text>
<text x="190.7" y="165.3">N4</text>
<text x="191.2" y="167.8">P5</text>
<text x="197.3" y="164">IO L23P T3</text>
<text x="197.3" y="166.5">IO L24N T3</text>
<text x="208.8" y="164">34</text>
<text x="209.2" y="166.5">34</text>
<text x="26.8" y="172.9">N10</text>
<text x="27" y="170.3">N11</text>
<text x="34.5" y="169.1">IO L22P T3 D21</text>
<text x="34.5" y="171.6">IO L23N T3 D18</text>
<text x="50.6" y="169.1">14</text>
<text x="51" y="171.6">14</text>
<text x="139.2" y="170.3">1</text>
<text x="143.8" y="171.6">EN</text>
<text x="153" y="169.9" transform="rotate(-90 153 169.9)">VDD</text>
<text x="156" y="171.6">OUT</text>
<text x="164.5" y="170.3">3</text>
<text x="197.3" y="169.1">IO L24P T3</text>
<text x="208.8" y="169.1">34</text>
<text x="4" y="177.9">D</text>
<text x="27.2" y="177.9">P10</text>
<text x="27.4" y="175.4">P11</text>
<text x="34.5" y="174.1">IO L23P T3 D19</text>
<text x="34.5" y="176.7">IO L24N T3 D16</text>
<text x="34.5" y="179.3">IO L24P T3 D17</text>
<text x="50.6" y="174.1">14</text>
<text x="50.6" y="179.3">14</text>
<text x="51" y="176.7">14</text>
<text x="153" y="176.7" transform="rotate(-90 153 176.7)">GND</text>
<text x="201.9" y="177.9">Title</text>
<text x="291.3" y="177.9">D</text>
<text x="151.7" y="181.6" transform="rotate(-90 151.7 181.6)">2</text>
<text x="201.9" y="185.6">Size</text>
<text x="214.5" y="185.6">Number</text>
<text x="265.4" y="185.6">Revision</text>
<text x="203.1" y="189.4">A4</text>
<text x="201.9" y="193.2">Date:</text>
<text x="201.9" y="195.8">File:</text>
<text x="213.3" y="193.2">12-29-2023</text>
<text x="213.3" y="195.8">C:\Users\..\FPGA_BANKS.SchDoc</text>
<text x="252.7" y="193.2">Sheet</text>
<text x="252.7" y="195.8">Drawn By:</text>
<text x="259.7" y="193.2">of</text>
<text x="37.9" y="199.6">1</text>
<text x="110.8" y="199.6">2</text>
<text x="184" y="199.6">3</text>
<text x="257" y="199.6">4</text>
</g>
<g font-size="2.3" fill="#800000">
<text x="256.2" y="23">+3.3V</text>
<text x="103.5" y="33.1">+3.3V</text>
<text x="256.6" y="51">GND</text>
<text x="104.1" y="61.1">GND</text>
<text x="154.4" y="89">+3.3V</text>
<text x="154.9" y="129.7">GND</text>
<text x="123.9" y="152.6">+3.3V</text>
<text x="124.4" y="193.2">GND</text>
</g>
<g font-size="2.3" fill="#000080">
<text x="200.3" y="35.4">C500</text>
<text x="210.5" y="35.4">C501</text>
<text x="220.6" y="35.4">C502</text>
<text x="230.8" y="35.4">C503</text>
<text x="241" y="35.4">C504</text>
<text x="251.2" y="35.4">C505</text>
<text x="261.3" y="35.4">C506</text>
<text x="200.6" y="38.2">0.47u</text>
<text x="210.7" y="38.2">0.47u</text>
<text x="220.9" y="38.2">0.47u</text>
<text x="231" y="38.2">0.47u</text>
<text x="241.3" y="38.2">4.7u</text>
<text x="251.4" y="38.2">4.7u</text>
<text x="261.6" y="38.2">47u</text>
<text x="47.7" y="45.6">C507</text>
<text x="57.9" y="45.6">C508</text>
<text x="68.1" y="45.6">C509</text>
<text x="78.3" y="45.6">C510</text>
<text x="88.4" y="45.6">C511</text>
<text x="98.6" y="45.6">C512</text>
<text x="108.7" y="45.6">C513</text>
<text x="48" y="48.3">0.47u</text>
<text x="58.1" y="48.3">0.47u</text>
<text x="68.4" y="48.3">0.47u</text>
<text x="78.5" y="48.3">0.47u</text>
<text x="88.7" y="48.3">4.7u</text>
<text x="98.8" y="48.3">4.7u</text>
<text x="109" y="48.3">47u</text>
<text x="195.4" y="53.5">U1C</text>
<text x="32.7" y="63.6">U1B</text>
<text x="158.4" y="101.8">470R</text>
<text x="158.4" y="99.2">R500</text>
<text x="158.4" y="117">470R</text>
<text x="158.4" y="114.4">R501</text>
<text x="147.1" y="136.3">R502</text>
<text x="147.1" y="140.9">22R</text>
<text x="142" y="162.7">X500</text>
<text x="129.1" y="170.1">C514</text>
<text x="129.4" y="172.9">100n</text>
<text x="195.4" y="172.9">XC7S6-1FTGB196C</text>
<text x="32.7" y="183.1">XC7S6-1FTGB196C</text>
<text x="154.8" y="180.6">XLH535100.000000I</text>
<text x="9.8" y="193.2">UG475 p.28</text>
</g>
<g font-size="2.3" fill="#980000">
<text x="266.7" y="188.2">REV 1.0</text>
<text x="266.7" y="195.8">Louis Van Lommel</text>
<text x="266.7" y="193.2">Spartan Project</text>
</g>
<g font-size="2" fill="#800000">
<text x="271.4" y="86.6">UART0_RX</text>
<text x="271.5" y="89.1">UART0_TX</text>
</g>
<g font-size="1.9" fill="#800000">
<text x="278.3" y="56.1">SW2</text>
<text x="277.6" y="63.7">LED5</text>
<text x="175.1" y="66.3">SW6</text>
<text x="276.7" y="71.3">JA3_N</text>
<text x="278.3" y="66.3">SW4</text>
<text x="12.4" y="76.4">FLASH_DQ1</text>
<text x="175.1" y="76.4">SW7</text>
<text x="175.1" y="73.9">LED6</text>
<text x="277.1" y="73.9">JA3_P</text>
<text x="131.8" y="78.9">FLASH_DQ0</text>
<text x="175.1" y="81.5">LED3</text>
<text x="175.1" y="78.9">LED4</text>
<text x="276.7" y="78.9">JA1_N</text>
<text x="277.1" y="81.5">JA1_P</text>
<text x="12.4" y="89.2">FLASH_DQ3</text>
<text x="175.1" y="89.2">LED2</text>
<text x="12.4" y="91.7">FLASH_DQ2</text>
<text x="137.8" y="94.2">LED1</text>
<text x="138.6" y="91.7">SW1</text>
<text x="175.1" y="91.7">SW3</text>
<text x="276.7" y="94.2">JA4_N</text>
<text x="175.1" y="96.8">SW5</text>
<text x="276.7" y="101.9">JA2_N</text>
<text x="277.1" y="96.8">JA4_P</text>
<text x="129.6" y="106.9">PUDC</text>
<text x="175.1" y="104.4">LED7</text>
<text x="277.1" y="104.4">JA2_P</text>
<text x="12.4" y="109.5">FLASH_CS</text>
<text x="135.9" y="137.4">100Mhz</text>
<text x="12.4" y="145">LED0</text>
<text x="12.4" y="155.2">JB1_N</text>
<text x="12.4" y="157.7">JB1_P</text>
<text x="12.4" y="162.8">SW0</text>
<text x="12.4" y="165.3">JB2_N</text>
<text x="12.4" y="167.9">JB2_P</text>
<text x="12.4" y="170.4">JB4_N</text>
<text x="12.4" y="173">JB4_P</text>
<text x="12.4" y="175.6">JB3_N</text>
<text x="12.4" y="178.1">JB3_P</text>
</g>
<g font-size="1.4" fill="#000080">
<text x="137" y="107">Internal pullup config</text>
<text x="154.5" y="102.3" transform="rotate(-90 154.5 102.3)">DIS PULLUP</text>
<text x="137" y="109.5">only assemble one resistor</text>
<text x="154.5" y="120" transform="rotate(-90 154.5 120)">EN PULLUP</text>
</g>
<text font-size="1.4" fill="#800000" x="156.4" y="137.5">OSC100M</text>
</svg>
